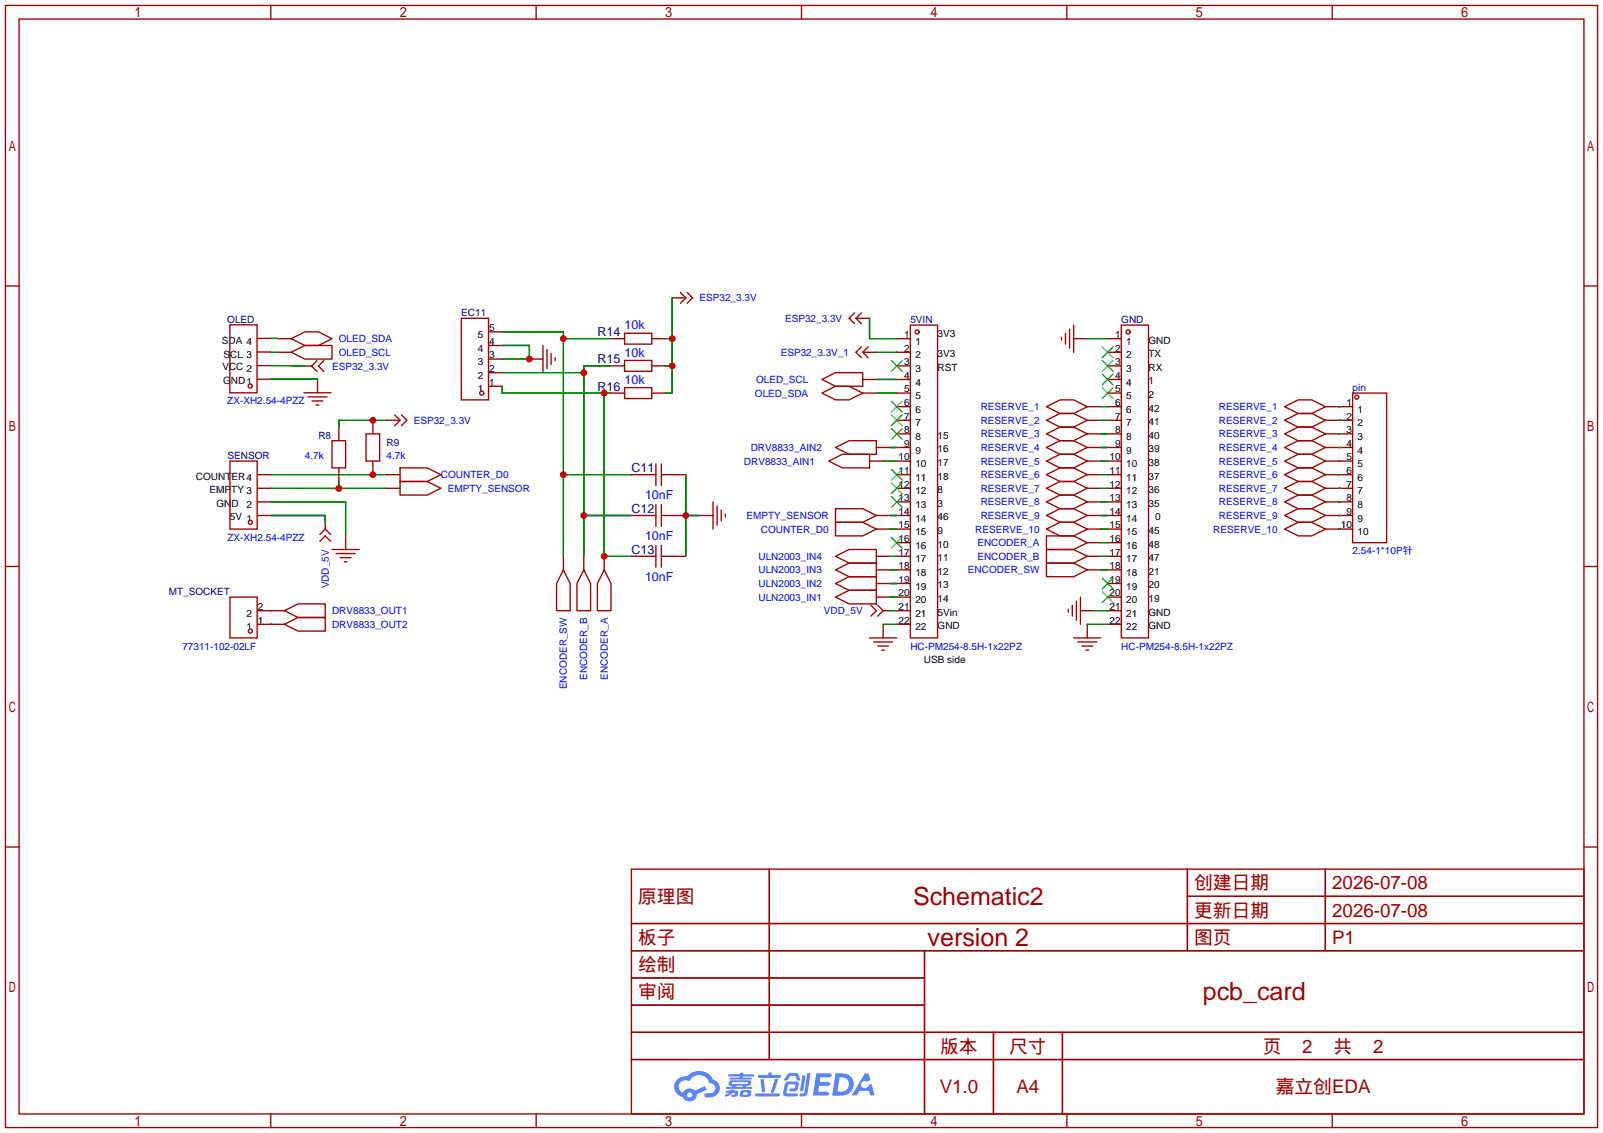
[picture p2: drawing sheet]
<svg xmlns="http://www.w3.org/2000/svg" width="299mm" height="212mm" viewBox="0 0 299 212" stroke-linecap="round" stroke-linejoin="round" font-family="sans-serif">
<g fill="none" stroke="#a10000" stroke-width=".25">
<path d="M1 1h297.2v209.6h-297.2zM3.6 3.6h292.1v204.4h-292.1zM50.5 1v2.6M100.1 1v2.6M149.6 1v2.6M199.1 1v2.6M248.7 1v2.6M1 53.4h2.6M86.1 59.4h5.1v15.3h-5.1zM159.5 58.4l-1 1 1 1.1M159.8 59.4l1 1.1M159.8 59.4h2.5"/>
<path d="M160.8 58.4l-1 1M295.7 53.4h2.5M42.9 60.7h5.1v12.7h-5.1zM48 70.8h2.5M48 68.3h2.5M48 65.7h2.5M48 63.2h2.5M51.8 63.2h2.6M51.8 65.8h2.6M54.4 63.2l2.5-1.2h2.5l2.6 1.2-2.6 1.3h-2.5zM54.4 65.8l2.5-1.3h5.1v2.6h-5.1zM56.7 73.3h5.1"/>
<path d="M56.9 68.4h1.3M57.5 74.1h3.5M58.2 68.4l1 1M58.3 74.9h2M59 75.6h.5M59.2 67.3l-1 1.1M59.3 70.8v2.5M60.4 67.3l-1 1.1 1 1M91.2 67.1h2.5M91.2 72.1h2.5M91.2 69.6h2.5M91.2 64.5h2.5"/>
<path d="M91.2 62h2.5M98.8 67.1h2.5M101.3 64.5v5.1M102.1 65.3v3.5M102.9 66v2.1M103.6 66.8v.5M153.4 70.9l2.6-1.3h5v2.5h-5zM153.4 73.4l2.6-1.3h2.5l2.5 1.3-2.5 1.3h-2.5zM161 70.9h2.6M161 73.4h2.6M167.4 75.9h2.5M167.4 78.5h2.5"/>
<path d="M167.4 63.2h2.5M167.4 65.8h2.5M167.4 70.9h2.5M167.4 73.4h2.5M167.4 68.3h2.5M169.9 60.7h5.1v58.4h-5.1zM195.3 75.9l2.6-1.2h2.5l2.5 1.2-2.5 1.3h-2.5zM195.3 78.5l2.6-1.3h2.5l2.5 1.3-2.5 1.3h-2.5zM198.1 63v.5M198.9 62.2v2.1M199.6 61.5v3.5M200.4 63.2h2.5"/>
<path d="M200.4 60.7v5.1M202.9 75.9h2.6M202.9 78.5h2.6M206.8 75.9h2.5M206.8 78.5h2.5M206.8 63.2h2.5M206.8 65.8h2.5M206.8 70.9h2.5M206.8 73.4h2.5M206.8 68.3h2.5M209.3 60.7h5.1v58.4h-5.1zM239.8 75.9l2.5-1.2h2.6l2.5 1.2-2.5 1.3h-2.6z"/>
<path d="M239.8 78.5l2.5-1.3h2.6l2.5 1.3-2.5 1.3h-2.6zM247.4 75.9h5.1M247.4 78.5h5.1M252.5 73.4h6.3v27.9h-6.3zM60.7 98.8l-1 1M60.7 98.8l1 1M60.7 97.5v1.3M167.4 81h2.5M167.4 83.6h2.5M167.4 86.1h2.5M167.4 88.6h2.5M167.4 91.2h2.5"/>
<path d="M167.4 93.7h2.5M167.4 96.3h2.5M167.4 98.8h2.5M195.3 81l2.6-1.2h2.5l2.5 1.2-2.5 1.3h-2.5zM195.3 83.6l2.6-1.3h2.5l2.5 1.3-2.5 1.2h-2.5zM195.3 86.1l2.6-1.3h2.5l2.5 1.3-2.5 1.3h-2.5zM195.3 88.6l2.6-1.2h2.5l2.5 1.2-2.5 1.3h-2.5zM195.3 91.2l2.6-1.3h2.5l2.5 1.3-2.5 1.3h-2.5zM195.3 93.7l2.6-1.2h2.5l2.5 1.2-2.5 1.3h-2.5zM195.3 96.3l2.6-1.3h2.5l2.5 1.3-2.5 1.2h-2.5zM195.3 98.8l2.6-1.3h2.5l2.5 1.3-2.5 1.3h-2.5zM202.9 81h2.6"/>
<path d="M202.9 83.6h2.6M202.9 86.1h2.6M202.9 88.6h2.6M202.9 91.2h2.6M202.9 93.7h2.6M202.9 96.3h2.6M202.9 98.8h2.6M206.8 81h2.5M206.8 83.6h2.5M206.8 86.1h2.5M206.8 88.6h2.5M206.8 91.2h2.5"/>
<path d="M206.8 93.7h2.5M206.8 96.3h2.5M206.8 98.8h2.5M239.8 81l2.5-1.2h2.6l2.5 1.2-2.5 1.3h-2.6zM239.8 83.6l2.5-1.3h2.6l2.5 1.3-2.5 1.2h-2.6zM239.8 86.1l2.5-1.3h2.6l2.5 1.3-2.5 1.3h-2.6zM239.8 88.6l2.5-1.2h2.6l2.5 1.2-2.5 1.3h-2.6zM239.8 91.2l2.5-1.3h2.6l2.5 1.3-2.5 1.3h-2.6zM239.8 93.7l2.5-1.2h2.6l2.5 1.2-2.5 1.3h-2.6zM239.8 96.3l2.5-1.3h2.6l2.5 1.3-2.5 1.2h-2.6zM239.8 98.8l2.5-1.3h2.6l2.5 1.3-2.5 1.3h-2.6zM247.4 81h5.1"/>
<path d="M247.4 83.6h5.1M247.4 86.1h5.1M247.4 88.6h5.1M247.4 91.2h5.1M247.4 93.7h5.1M247.4 96.3h5.1M247.4 98.8h5.1M1 105.8h2.6M59.7 101.1l1-1 1 1M62 102.6h5.1M62.7 103.4h3.6M63.5 104.1h2"/>
<path d="M64.3 104.9h.5M64.5 100.1v2.5M105.2 106.4l1.2 2.6v5h-2.5v-5zM105.2 103.9v2.5M109 106.4l1.2 2.6v5h-2.5v-5zM109 103.9v2.5M112.8 106.4l1.2 2.6v5h-2.5v-5zM112.8 103.9v2.5M156 111.5l2.5-1.3h5.1v2.6h-5.1zM156 109l2.5-1.3h5.1v2.5h-5.1zM156 106.4l2.5-1.2h5.1v2.5h-5.1zM156 103.9l2.5-1.3h5.1v2.6h-5.1z"/>
<path d="M162.3 119.1h5.1M162.6 113l1 1-1 1.1M163.1 119.9h3.5M163.6 111.5h2.5M163.6 109h2.5M163.6 106.4h2.5M163.6 103.9h2.5M163.8 113l1 1M164.8 114h1.3M164.8 114l-1 1.1M164.8 116.6v2.5M167.4 111.5h2.5"/>
<path d="M167.4 109h2.5M167.4 106.4h2.5M167.4 103.9h2.5M167.4 101.3h2.5M167.4 114h2.5M167.4 116.6h2.5M195.3 100.1h5.1l2.5 1.2-2.5 1.3h-5.1zM195.3 102.6h5.1l2.5 1.3-2.5 1.3h-5.1zM195.3 105.2h5.1l2.5 1.2-2.5 1.3h-5.1zM199.4 113.8v.5M200.2 113v2.1M200.4 119.1h5.1"/>
<path d="M200.9 112.3v3.5M201.2 119.9h3.5M201.7 114h2.5M201.7 111.5v5.1M202.9 106.4h2.6M202.9 103.9h2.6M202.9 101.3h2.6M202.9 116.6v2.5M206.8 111.5h2.5M206.8 109h2.5M206.8 106.4h2.5M206.8 103.9h2.5"/>
<path d="M206.8 101.3h2.5M206.8 114h2.5M206.8 116.6h2.5M295.7 105.8h2.5M163.8 120.6h2.1M164.6 121.4h.5M201.9 120.6h2.1M202.7 121.4h.5M1 158.2h2.6M295.7 158.2h2.5M117.9 172.5h177.8M117.9 162.3h177.8v45.7h-177.8z"/>
<path d="M117.9 177.5h177.8M143.6 162.3v35.6M172.6 177.5v30.5M221.6 162.3v15.2M221.6 167.4h74.1M247.4 162.3v15.2M117.9 182.6h54.7M117.9 192.8h177.8M117.9 187.7h54.7M117.9 197.9h177.8M185.4 192.8v15.2M198.3 192.8v15.2"/>
<path d="M50.5 208v2.6M100.1 208v2.6M149.6 208v2.6M199.1 208v2.6M248.7 208v2.6"/>
<circle cx="46.7" cy="72.1" r=".38"/>
<circle cx="89.9" cy="73.4" r=".38"/>
<circle cx="171.2" cy="62" r=".38"/>
<circle cx="210.6" cy="62" r=".38"/>
<circle cx="253.2" cy="74.2" r=".38"/>
</g>
<g fill="none" stroke="#3c3" stroke-width=".25">
<path d="M166.4 67.3l2 2M166.4 74.9l2 2.1M166.4 77.5l2 2M168.4 67.3l-2 2M168.4 74.9l-2 2.1M168.4 77.5l-2 2M205.7 64.8l2.1 2M205.7 67.3l2.1 2M205.7 69.8l2.1 2.1M205.7 72.4l2.1 2M207.8 64.8l-2.1 2M207.8 67.3l-2.1 2"/>
<path d="M207.8 69.8l-2.1 2.1M207.8 72.4l-2.1 2M166.4 80l2 2M166.4 87.6l2 2.1M166.4 90.2l2 2M166.4 92.7l2 2M168.4 80l-2 2M168.4 87.6l-2 2.1M168.4 90.2l-2 2M168.4 92.7l-2 2M166.4 100.3l2 2.1M168.4 100.3l-2 2.1"/>
<path d="M205.7 107.9l2.1 2.1M205.7 110.5l2.1 2M207.8 107.9l-2.1 2.1M207.8 110.5l-2.1 2"/>
</g>
<g fill="#5487ff">
<path d="M152.4 200.4h1.6a1.34 1.34 0 0 1 1.2 .2 .37 .37 0 0 1-.3 .6h-1.8l-.1 .8h1.6a.37 .37 0 0 1 .4 .4 .37 .37 0 0 1-.5 .4h-1.6l-.2 1.1h.8a1.26 1.26 0 0 1 1.2 .1 .36 .36 0 0 1-.4 .6h-2.6z"/>
<path d="M161.4 200.5h.7l.4 1.2-.7 .3a.72 .72 0 0 0-1 .2 .72 .72 0 0 0 .3 1 .72 .72 0 0 0 1-.3l.1-.3 .5-.2 .6 2.2h-.9l-.2-.9h-1.8l-.5 .9h-.9z"/>
<path d="M149.8 200.8h.6l-.4 2.8a.31 .31 0 0 1-.4 .2 .31 .31 0 0 1-.2-.3z"/>
<path d="M150.7 200.4h.6l-.6 3.7a.97 .97 0 0 1-1.5 .5l.2-.4h.6l.2-.2z"/>
<path d="M147 200.7l.5-.3h1.2l.4 .4 .3 .9-.2 .1h-.4l-.3-.9h-.8l-.2 .1-.6 .8-.5-.1v-.1z"/>
<path d="M146.6 202.2l.5-.2h1.4a.69 .69 0 0 1 .6 .4 .69 .69 0 0 1-.1 .7 .74 .74 0 0 1-.8 .7h-.6a.27 .27 0 0 1-.3-.3 .27 .27 0 0 1 .4-.2l.6-.1 .2-.7h-1.4l-.3 1.7h1.9a.28 .28 0 0 1 .2 .3 .28 .28 0 0 1-.3 .3l-1.9-.1-.4-.2-.1-.5z"/>
<path d="M141 204.2h4.3a.28 .28 0 0 1 .3 .3 .28 .28 0 0 1-.3 .3h-4.2l-.1-.2z"/>
<path d="M144.7 201.5h.6l-.9 2.4a.3 .3 0 0 1-.3 .2 .3 .3 0 0 1-.2-.3z"/>
<path d="M142 201.5h.5l.3 2.2-.2 .3-.4-.2z"/>
<path d="M141.5 200.8h1.9l.2-.5h.5l-.1 .5h1.5a.27 .27 0 0 1 .3 .2 .27 .27 0 0 1-.3 .3h-3.9l-.1-.1z"/>
<path d="M135.5 203.7h.8l.1-.2h.6l-.1 .2h.7a.7 .7 0 0 1-.4 1.1h-.7v-.4l.7-.1v-.2h-.5l-.5 .4-.8 .3-.1-.3 .8-.4h-.6z"/>
<path d="M136 200.6h2.1v-.2l.7-.1-.1 .3h1.9l.2 .3-.2 .1h-1.9l-.1 .2h1.6l.2 .2-.2 .2h-3.9l-.1-.4h1.8v-.2h-1.9l-.2-.1z"/>
<path d="M156 200.4l-.7 4.2h1.5a2.14 2.14 0 0 0 2.5-2.1 2.14 2.14 0 0 0-2.6-2.1zM156.7 201.2a1.37 1.37 0 0 1 1.8 1.1 1.37 1.37 0 0 1-1.5 1.6h-.7z"/>
<path d="M136.1 201.9l-.1 .7 .6 .1 .1 .3h-1.2l.1 .3h4.6l.2-.1-.2-.2h-1l.2-.3a.6 .6 0 0 0 .7-.2 .6 .6 0 0 0 0-.7h-3.6zM136.7 202.1h2.8l.1 .1-.2 .2h-2.7zM137.3 202.7h1.4l-.1 .3h-1.3z"/>
<path d="M138.2 203.8a.9 .9 0 0 0 0 1 2.48 2.48 0 0 0 1.9-.2 .84 .84 0 0 0 0-1h-1.4zM138.8 204h.7l.1 .3-.2 .2-.7-.1z"/>
<path d="M126.5 201.6a1.91 1.91 0 0 0-.6 1.9 1.91 1.91 0 0 0 1.6 1.4 1.35 1.35 0 0 0 1.5 .8 1.35 1.35 0 0 0 1.1-1.3l1.8-.9-.4-.7-1.8 .9a1.41 1.41 0 0 0-2.2 .4 1.25 1.25 0 0 1-.6-1.8 1.25 1.25 0 0 1 1.8-.4 1.97 1.97 0 0 1 2-1.1 1.97 1.97 0 0 1 1.7 1.5 .96 .96 0 0 1 1.1 .8 .96 .96 0 0 1-.9 1.1h-.6a.39 .39 0 0 0-.5 .3 .39 .39 0 0 0 .3 .4 1.87 1.87 0 0 0 2-.5 1.87 1.87 0 0 0 .3-2l-.6-.6-.4-.2a2.86 2.86 0 0 0-4.8-.6h-.3a2.27 2.27 0 0 0-1.5 .6zM128.2 204.5a.5 .5 0 0 1 1 0 .5 .5 0 0 1-1 0z"/>
</g>
<g fill="none" stroke="#008700" stroke-width=".25">
<path d="M125.5 55.6v17.8h-1.3M162.3 59.4v3.8h5.1M50.5 68.3h6.4M50.5 63.2h1.3M50.5 65.8h1.3M59.3 70.8h-8.8M72.1 78.5h-8.9v1.3M93.7 72.1v1.3h20.3M93.7 64.5h5.1v2.6h-5.1M93.7 62h11.5v41.9M93.7 69.6h15.3M105.2 63.2h8.8"/>
<path d="M112.8 73.4v30.5h5.1M114 68.3h-5v35.6M124.2 63.2h1.3M124.2 68.3h1.3M163.6 65.8h3.8M163.6 73.4h3.8M163.6 70.9h3.8M202.9 63.2h3.9M205.5 75.9h1.3M205.5 78.5h1.3M249.9 75.9h.1M249.9 78.5h.1"/>
<path d="M50.5 88.6h21.6M50.5 93.7h14v6.4M50.5 96.3h10.2v1.2M50.5 91.2h12.7M63.2 89.9v1.3M72.1 91.2h-8.9M105.2 88.6h12.7M109 96.3h8.9M128 96.3h2.6M128 88.6v15.3M164.8 86.1h2.6M166.1 96.3h1.3"/>
<path d="M166.1 98.8h1.3M166.1 83.6h1.3M205.5 81h1.3M205.5 86.1h1.3M205.5 88.6h1.3M205.5 91.2h1.3M205.5 93.7h1.3M205.5 96.3h1.3M205.5 98.8h1.3M205.5 83.6h1.3M249.9 81h.1M249.9 83.6h.1"/>
<path d="M249.9 86.1h.1M249.9 88.6h.1M249.9 91.2h.1M249.9 93.7h.1M249.9 96.3h.1M249.9 98.8h.1M50.5 114h.1M50.5 116.6h.1M164.8 116.6h2.6M166.1 103.9h1.3M166.1 111.5h1.3M166.1 109h1.3"/>
<path d="M166.1 106.4h1.3M166.1 114h1.3M202.9 116.6h3.9M204.2 114h2.6M205.5 103.9h1.3M205.5 106.4h1.3M205.5 101.3h1.3"/>
</g>
<g fill="none" stroke="#a10000" stroke-width=".25">
<path d="M125.5 55.6h2.5M127 54.6l1 1M128 55.6l-1 1M128.3 54.6l1 1-1 1M63.2 79.8v2.5M69.6 78.5v2.5M72.1 78.5h2.6M73.7 77.5l1 1M74.7 78.5l-1 1M74.9 77.5l1 1-1 1M114 63.2h2.6M114 68.3h2.6"/>
<path d="M114 73.4h2.6M116.6 62.2h5.1v2.1h-5.1zM116.6 67.3h5.1v2h-5.1zM116.6 72.4h5.1v2h-5.1zM121.7 63.2h2.5M121.7 68.3h2.5M121.7 73.4h2.5M160.8 64.8l-1 1 1 1M161 65.8l1.1 1M161 65.8h2.6M162.1 64.8l-1.1 1M42.9 86.1h5.1v12.7h-5.1z"/>
<path d="M48 91.2h2.5M48 88.6h2.5M48 96.3h2.5M48 93.7h2.5M62 82.3h2.5v5.1h-2.5zM63.2 87.4v2.5M68.3 81h2.6v5.1h-2.6zM69.6 86.1v2.5M72.1 91.2h2.6M72.1 88.6h2.6M74.7 89.9h5.1l2.5 1.3-2.5 1.3h-5.1zM74.7 87.4h5.1l2.5 1.2-2.5 1.3h-5.1z"/>
<path d="M117.9 88.6h4.5M117.9 96.3h4.5M122.4 86.6v4.1M122.4 94.2v4.1M123.4 88.6h4.6M123.4 96.3h4.6M123.4 86.6v4.1M123.4 94.2v4.1M130.6 96.3h2.5M133.1 93.7v5.1M133.9 94.5v3.5M134.6 95.2v2.1"/>
<path d="M135.4 96v.5M154.7 86.1l2.5-1.3h5.1v2.6h-5.1zM156 83.6l2.5-1.3h5.1v2.5h-5.1zM156 97.5h5l2.6 1.3-2.6 1.3h-5zM156 95h5l2.6 1.3-2.6 1.2h-5zM162.3 86.1h2.5M163.6 83.6h2.5M163.6 96.3h2.5M163.6 98.8h2.5M42.9 111.5h5.1v7.6h-5.1zM48 116.6h5.1M48 114h5.1"/>
<path d="M53.1 116.6l2.5-1.3h5.1v2.6h-5.1zM53.1 114l2.5-1.2h5.1v2.5h-5.1zM117.9 103.9h4.5M122.4 101.9v4M123.4 101.9v4M123.4 103.9h4.6"/>
<circle cx="46.7" cy="97.5" r=".38"/>
<circle cx="46.7" cy="117.9" r=".38"/>
</g>
<g fill="#c00">
<circle cx="63.2" cy="91.2" r=".63"/>
<circle cx="112.8" cy="73.4" r=".63"/>
<circle cx="112.8" cy="103.9" r=".63"/>
<circle cx="98.8" cy="67.1" r=".63"/>
<circle cx="69.6" cy="88.6" r=".63"/>
<circle cx="69.6" cy="78.5" r=".63"/>
<circle cx="125.5" cy="63.2" r=".63"/>
<circle cx="125.5" cy="68.3" r=".63"/>
<circle cx="105.2" cy="63.2" r=".63"/>
<circle cx="105.2" cy="88.6" r=".63"/>
<circle cx="109" cy="69.6" r=".63"/>
<circle cx="109" cy="96.3" r=".63"/>
<circle cx="128" cy="96.3" r=".63"/>
</g>
<g font-size="4.7" fill="#a00000">
<text x="170.4" y="169">Schematic2</text>
<text x="173.2" y="176.6">version 2</text>
<text x="224.5" y="186.8">pcb_card</text>
</g>
<g font-size="3.5" fill="#a00000">
<text x="222.9" y="166.1">创建日期</text>
<text x="248.7" y="166.1">2026-07-08</text>
<text x="119.1" y="168.6">原理图</text>
<text x="222.9" y="171.2">更新日期</text>
<text x="248.7" y="171.2">2026-07-08</text>
<text x="119.1" y="176.2">板子</text>
<text x="222.9" y="176.2">图页</text>
<text x="248.7" y="176.2">P1</text>
<text x="119.1" y="181.3">绘制</text>
<text x="119.1" y="186.4">审阅</text>
<text x="175.5" y="196.6">版本</text>
<text x="188.4" y="196.6">尺寸</text>
<text x="235.7" y="196.6">页</text>
<text x="243.1" y="196.6">2</text>
<text x="248.9" y="196.6">共</text>
<text x="256.3" y="196.6">2</text>
<text x="175.4" y="204.2">V1.0</text>
<text x="189.7" y="204.2">A4</text>
<text x="238.1" y="204.2">嘉立创EDA</text>
</g>
<g font-size="2.3" fill="#000080">
<text x="111.5" y="62.8">R14</text>
<text x="111.5" y="67.9">R15</text>
<text x="111.5" y="73">R16</text>
<text x="117.9" y="88.2">C11</text>
<text x="117.9" y="95.8">C12</text>
<text x="117.9" y="103.4">C13</text>
</g>
<g font-size="2.3" fill="#00f">
<text x="116.6" y="61.5">10k</text>
<text x="116.6" y="66.6">10k</text>
<text x="116.6" y="71.7">10k</text>
<text x="120.4" y="93.3">10nF</text>
<text x="120.4" y="100.9">10nF</text>
<text x="120.4" y="108.5">10nF</text>
</g>
<g font-size="1.9" fill="#000080">
<text x="86.1" y="59.1">EC11</text>
<text x="42.4" y="60.3">OLED</text>
<text x="169.9" y="60.3">5VIN</text>
<text x="209.3" y="60.3">GND</text>
<text x="252.5" y="73">pin</text>
<text x="59.4" y="81.9">R8</text>
<text x="72.1" y="83.2">R9</text>
<text x="42.5" y="85.7">SENSOR</text>
<text x="31.5" y="111.1">MT_SOCKET</text>
</g>
<g font-size="1.9" fill="#00f">
<text x="130.6" y="56.3">ESP32_3.3V</text>
<text x="63.2" y="63.9">OLED_SDA</text>
<text x="146.5" y="60.1">ESP32_3.3V</text>
<text x="62" y="69">ESP32_3.3V</text>
<text x="63.2" y="66.4">OLED_SCL</text>
<text x="141.1" y="71.5">OLED_SCL</text>
<text x="145.7" y="66.4">ESP32_3.3V_1</text>
<text x="42.4" y="75.5">ZX-XH2.54-4PZZ</text>
<text x="140.9" y="74.1">OLED_SDA</text>
<text x="183.1" y="76.6">RESERVE_1</text>
<text x="227.5" y="76.6">RESERVE_1</text>
<text x="77.2" y="79.1">ESP32_3.3V</text>
<text x="183.1" y="79.1">RESERVE_2</text>
<text x="183.1" y="81.7">RESERVE_3</text>
<text x="227.5" y="79.1">RESERVE_2</text>
<text x="227.5" y="81.7">RESERVE_3</text>
<text x="56.9" y="85.7">4.7k</text>
<text x="72.1" y="85.7">4.7k</text>
<text x="82.3" y="89.3">COUNTER_D0</text>
<text x="138.9" y="86.8">DRV8833_AIN1</text>
<text x="140.1" y="84.2">DRV8833_AIN2</text>
<text x="183.1" y="84.2">RESERVE_4</text>
<text x="183.1" y="86.8">RESERVE_5</text>
<text x="183.1" y="89.3">RESERVE_6</text>
<text x="227.5" y="84.2">RESERVE_4</text>
<text x="227.5" y="86.8">RESERVE_5</text>
<text x="227.5" y="89.3">RESERVE_6</text>
<text x="83.6" y="91.8">EMPTY_SENSOR</text>
<text x="183.1" y="91.8">RESERVE_7</text>
<text x="183.1" y="94.4">RESERVE_8</text>
<text x="227.5" y="91.8">RESERVE_7</text>
<text x="227.5" y="94.4">RESERVE_8</text>
<text x="42.5" y="101">ZX-XH2.54-4PZZ</text>
<text x="139.3" y="96.9">EMPTY_SENSOR</text>
<text x="142" y="99.5">COUNTER_D0</text>
<text x="182" y="99.5">RESERVE_10</text>
<text x="183.1" y="96.9">RESERVE_9</text>
<text x="226.5" y="99.5">RESERVE_10</text>
<text x="227.5" y="96.9">RESERVE_9</text>
<text x="141.6" y="107.1">ULN2003_IN3</text>
<text x="141.6" y="104.5">ULN2003_IN4</text>
<text x="180.7" y="107.1">ENCODER_SW</text>
<text x="182.4" y="102">ENCODER_A</text>
<text x="182.4" y="104.5">ENCODER_B</text>
<text x="252.5" y="103.5">2.54-1*10P针</text>
<text x="61.4" y="109.9" transform="rotate(-90 61.4 109.9)">VDD_5V</text>
<text x="141.6" y="112.2">ULN2003_IN1</text>
<text x="141.6" y="109.6">ULN2003_IN2</text>
<text x="62" y="117.2">DRV8833_OUT2</text>
<text x="62" y="114.7">DRV8833_OUT1</text>
<text x="153.8" y="114.7">VDD_5V</text>
<text x="34" y="121.3">77311-102-02LF</text>
<text x="169.9" y="121.3">HC-PM254-8.5H-1x22PZ</text>
<text x="209.3" y="121.3">HC-PM254-8.5H-1x22PZ</text>
<text x="105.8" y="128.7" transform="rotate(-90 105.8 128.7)">ENCODER_SW</text>
<text x="109.6" y="126.9" transform="rotate(-90 109.6 126.9)">ENCODER_B</text>
<text x="113.4" y="126.9" transform="rotate(-90 113.4 126.9)">ENCODER_A</text>
</g>
<g font-size="1.9">
<text x="41.4" y="64.3">SDA 4</text>
<text x="89.2" y="65.7">4</text>
<text x="89.2" y="63.1">5</text>
<text x="91.3" y="64.4">4</text>
<text x="91.3" y="61.8">5</text>
<text x="168.8" y="63.1">1</text>
<text x="168.8" y="65.7">2</text>
<text x="170.9" y="64.4">1</text>
<text x="175" y="62.9">3V3</text>
<text x="208.1" y="63.1">1</text>
<text x="208.1" y="65.7">2</text>
<text x="210.2" y="64.4">1</text>
<text x="214.4" y="64.2">GND</text>
<text x="41.5" y="69">VCC 2</text>
<text x="41.6" y="71.7">GND1</text>
<text x="41.7" y="66.8">SCL 3</text>
<text x="89.2" y="70.7">2</text>
<text x="89.2" y="68.2">3</text>
<text x="91.3" y="69.5">2</text>
<text x="91.3" y="66.9">3</text>
<text x="168.8" y="68.2">3</text>
<text x="168.8" y="70.7">4</text>
<text x="170.9" y="66.9">2</text>
<text x="170.9" y="69.5">3</text>
<text x="175" y="69.2">RST</text>
<text x="175" y="66.7">3V3</text>
<text x="208.1" y="68.2">3</text>
<text x="208.1" y="70.7">4</text>
<text x="210.2" y="66.9">2</text>
<text x="210.2" y="69.5">3</text>
<text x="214.4" y="71.8">1</text>
<text x="214.4" y="69.2">RX</text>
<text x="214.4" y="66.7">TX</text>
<text x="89.2" y="73.3">1</text>
<text x="91.3" y="72">1</text>
<text x="168.8" y="73.3">5</text>
<text x="168.8" y="75.8">6</text>
<text x="170.9" y="72">4</text>
<text x="170.9" y="74.5">5</text>
<text x="170.9" y="77.1">6</text>
<text x="208.1" y="73.3">5</text>
<text x="208.1" y="75.8">6</text>
<text x="210.2" y="72">4</text>
<text x="210.2" y="74.5">5</text>
<text x="210.2" y="77.1">6</text>
<text x="214.4" y="76.9">42</text>
<text x="214.4" y="74.3">2</text>
<text x="251.3" y="75.8">1</text>
<text x="253.4" y="77.1">1</text>
<text x="168.8" y="78.4">7</text>
<text x="168.8" y="80.9">8</text>
<text x="168.8" y="83.4">9</text>
<text x="170.9" y="79.6">7</text>
<text x="170.9" y="82.2">8</text>
<text x="175" y="81.9">15</text>
<text x="208.1" y="78.4">7</text>
<text x="208.1" y="80.9">8</text>
<text x="208.1" y="83.4">9</text>
<text x="210.2" y="79.6">7</text>
<text x="210.2" y="82.2">8</text>
<text x="214.4" y="79.4">41</text>
<text x="214.4" y="81.9">40</text>
<text x="251.3" y="78.4">2</text>
<text x="251.3" y="80.9">3</text>
<text x="251.3" y="83.4">4</text>
<text x="253.4" y="79.6">2</text>
<text x="253.4" y="82.2">3</text>
<text x="36.6" y="89.6">COUNTER4</text>
<text x="167.7" y="86">10</text>
<text x="167.7" y="88.5">11</text>
<text x="170.9" y="84.7">9</text>
<text x="170.9" y="87.2">10</text>
<text x="170.9" y="89.8">11</text>
<text x="175" y="89.6">18</text>
<text x="175" y="87">17</text>
<text x="175" y="84.5">16</text>
<text x="207.1" y="86">10</text>
<text x="207.1" y="88.5">11</text>
<text x="210.2" y="84.7">9</text>
<text x="210.2" y="87.2">10</text>
<text x="210.2" y="89.8">11</text>
<text x="214.4" y="84.5">39</text>
<text x="214.4" y="87">38</text>
<text x="214.4" y="89.6">37</text>
<text x="251.3" y="86">5</text>
<text x="251.3" y="88.5">6</text>
<text x="253.4" y="84.7">4</text>
<text x="253.4" y="87.2">5</text>
<text x="253.4" y="89.8">6</text>
<text x="39.1" y="92.1">EMPTY 3</text>
<text x="40.4" y="94.6">GND</text>
<text x="46" y="94.9">2</text>
<text x="167.7" y="91.1">12</text>
<text x="167.7" y="93.6">13</text>
<text x="170.9" y="92.3">12</text>
<text x="170.9" y="94.9">13</text>
<text x="175" y="94.6">3</text>
<text x="175" y="92.1">8</text>
<text x="207.1" y="91.1">12</text>
<text x="207.1" y="93.6">13</text>
<text x="210.2" y="92.3">12</text>
<text x="210.2" y="94.9">13</text>
<text x="214.4" y="92.1">36</text>
<text x="214.4" y="94.6">35</text>
<text x="251.3" y="91.1">7</text>
<text x="251.3" y="93.6">8</text>
<text x="253.4" y="92.3">7</text>
<text x="253.4" y="94.9">8</text>
<text x="42.9" y="97.2">5V 1</text>
<text x="167.7" y="96.1">14</text>
<text x="167.7" y="98.7">15</text>
<text x="167.7" y="101.2">16</text>
<text x="170.9" y="97.4">14</text>
<text x="170.9" y="99.9">15</text>
<text x="175" y="97.2">46</text>
<text x="175" y="99.7">9</text>
<text x="207.1" y="96.1">14</text>
<text x="207.1" y="98.7">15</text>
<text x="207.1" y="101.2">16</text>
<text x="210.2" y="97.4">14</text>
<text x="210.2" y="99.9">15</text>
<text x="214.4" y="99.7">45</text>
<text x="215.6" y="97.2">0</text>
<text x="250.3" y="98.7">10</text>
<text x="251.3" y="96.1">9</text>
<text x="253.4" y="97.4">9</text>
<text x="253.4" y="99.9">10</text>
<text x="167.7" y="103.8">17</text>
<text x="167.7" y="106.3">18</text>
<text x="170.9" y="102.5">16</text>
<text x="170.9" y="105">17</text>
<text x="170.9" y="107.6">18</text>
<text x="175" y="107.3">12</text>
<text x="175" y="104.8">11</text>
<text x="175" y="102.3">10</text>
<text x="207.1" y="103.8">17</text>
<text x="207.1" y="106.3">18</text>
<text x="210.2" y="102.5">16</text>
<text x="210.2" y="105">17</text>
<text x="210.2" y="107.6">18</text>
<text x="214.4" y="102.3">48</text>
<text x="214.4" y="104.8">47</text>
<text x="214.4" y="107.3">21</text>
<text x="48.1" y="113.9">2</text>
<text x="167.7" y="108.8">19</text>
<text x="167.7" y="111.4">20</text>
<text x="167.7" y="113.9">21</text>
<text x="170.9" y="110.1">19</text>
<text x="170.9" y="112.6">20</text>
<text x="175" y="112.4">14</text>
<text x="175" y="109.9">13</text>
<text x="207.1" y="108.8">19</text>
<text x="207.1" y="111.4">20</text>
<text x="207.1" y="113.9">21</text>
<text x="210.2" y="110.1">19</text>
<text x="210.2" y="112.6">20</text>
<text x="214.4" y="109.9">20</text>
<text x="214.4" y="112.4">19</text>
<text x="46" y="117.7">1</text>
<text x="46" y="115.2">2</text>
<text x="48.1" y="116.5">1</text>
<text x="167.7" y="116.5">22</text>
<text x="170.9" y="115.2">21</text>
<text x="170.9" y="117.7">22</text>
<text x="175" y="117.5">GND</text>
<text x="175" y="115">5Vin</text>
<text x="207.1" y="116.5">22</text>
<text x="210.2" y="115.2">21</text>
<text x="210.2" y="117.7">22</text>
<text x="214.4" y="115">GND</text>
<text x="214.4" y="117.5">GND</text>
<text x="172.5" y="123.8">USB side</text>
</g>
</svg>
